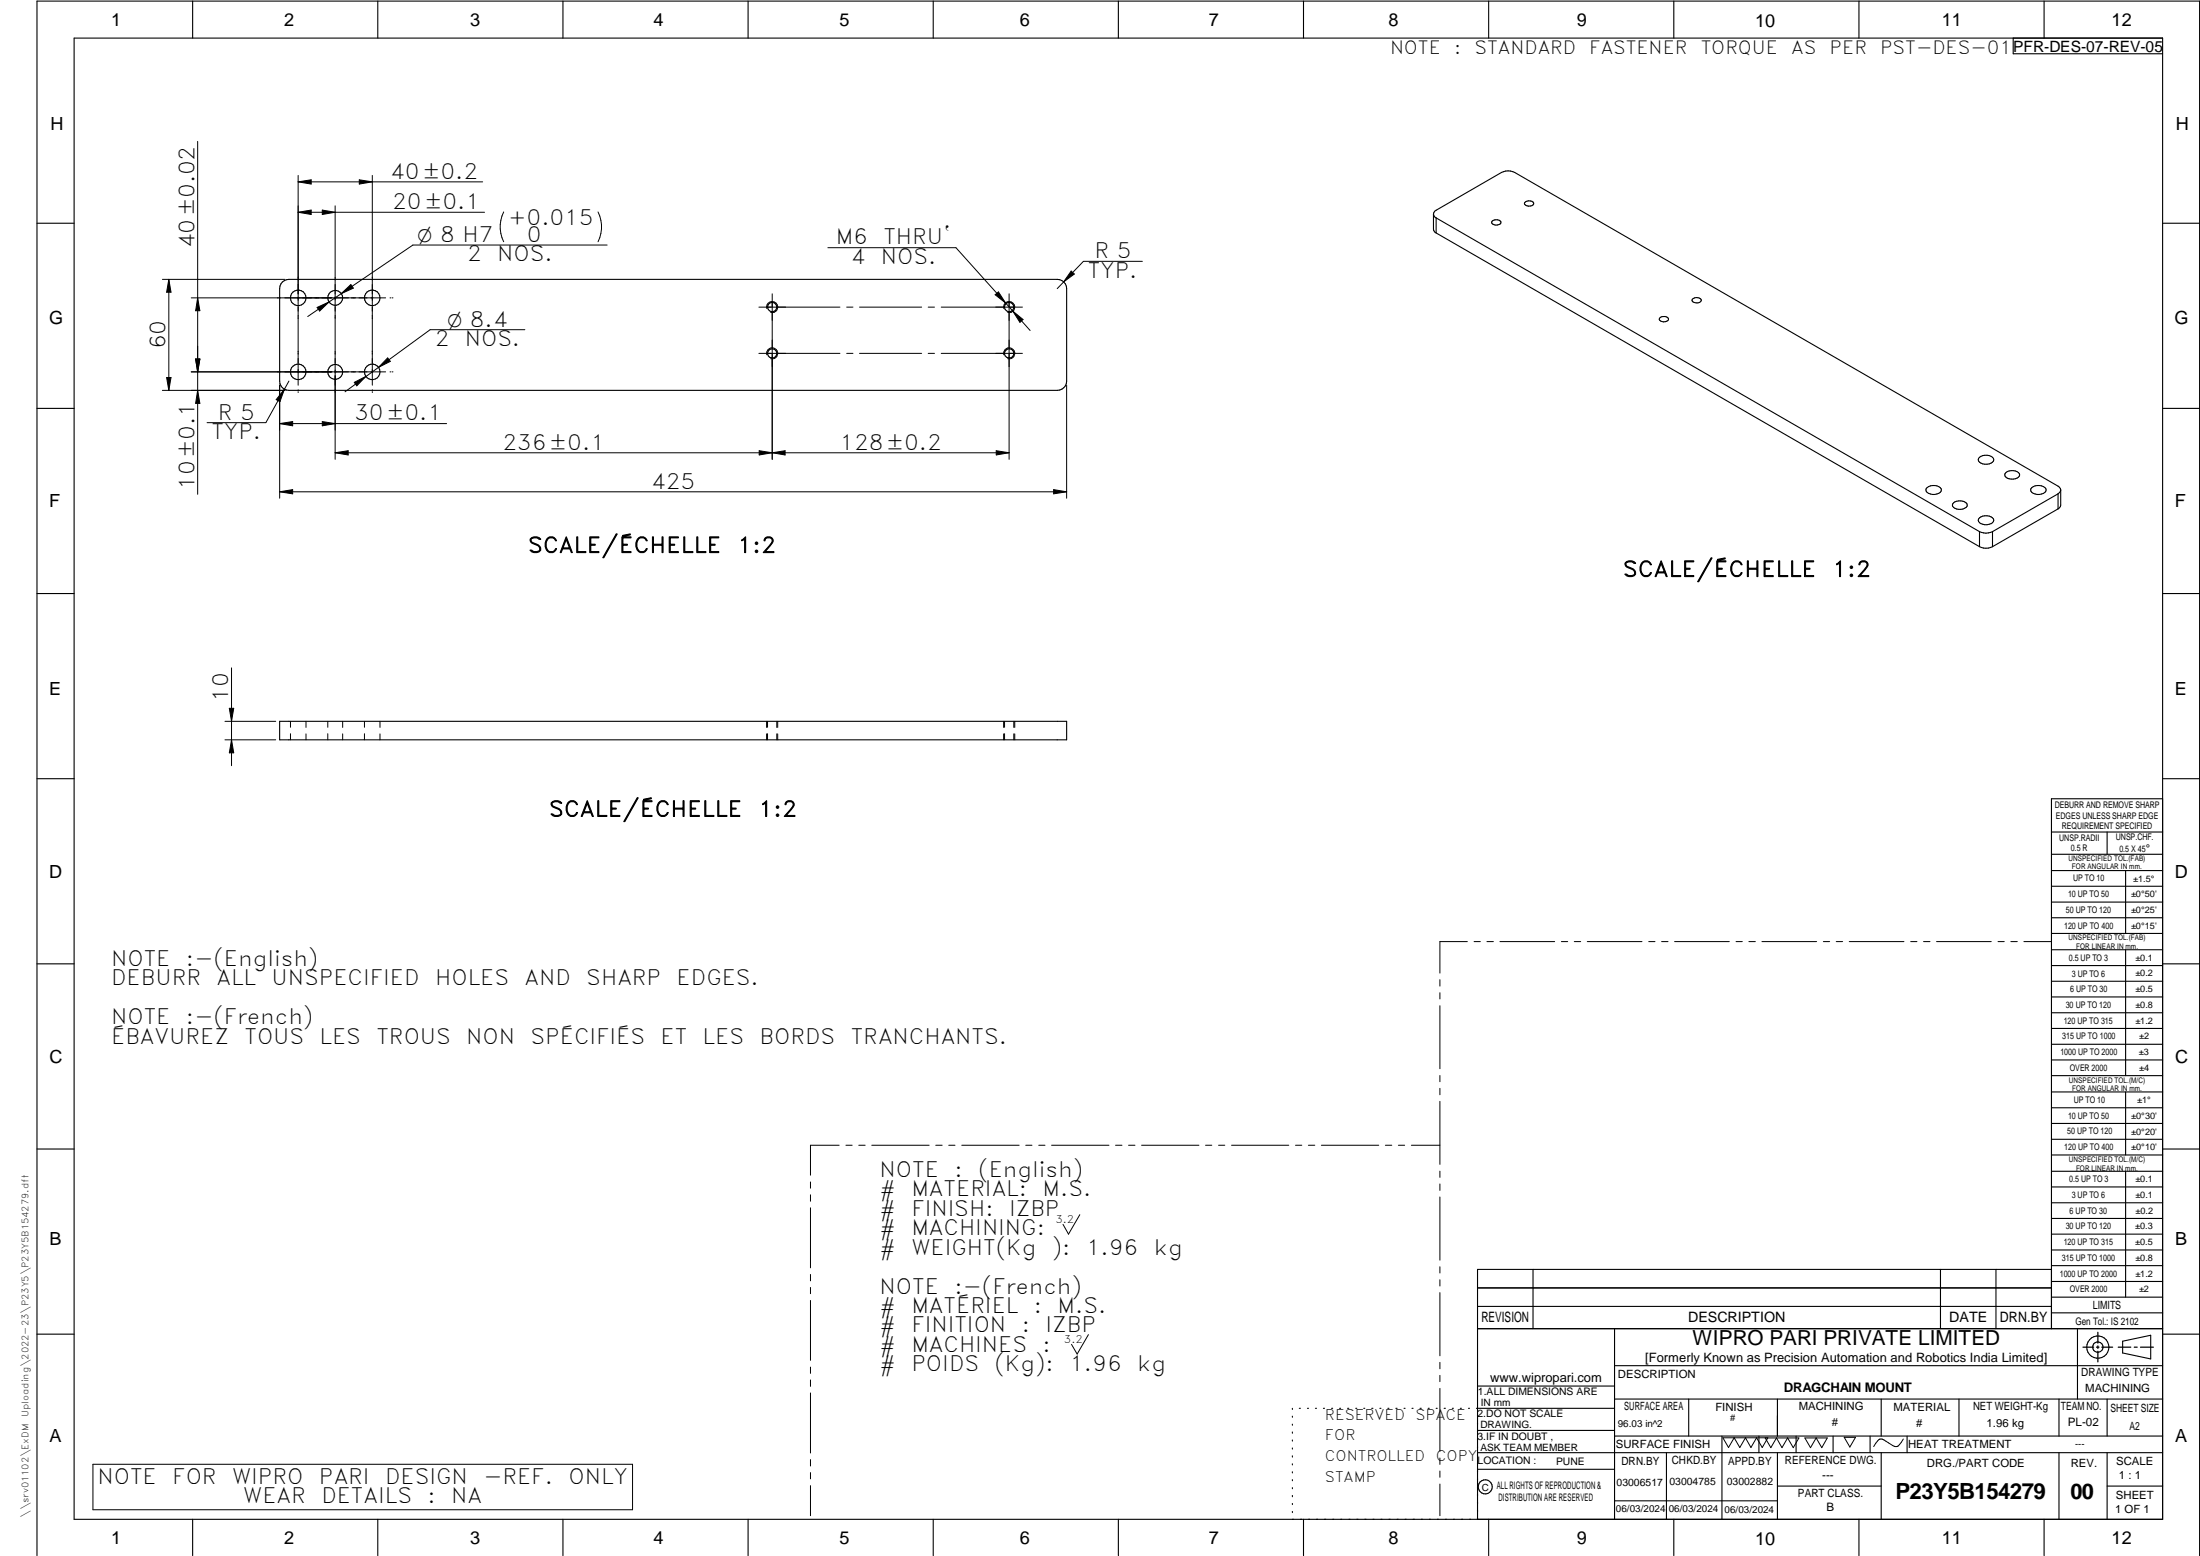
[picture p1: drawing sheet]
<svg xmlns="http://www.w3.org/2000/svg" width="594mm" height="420mm" viewBox="0 0 594 420" stroke-linecap="round" stroke-linejoin="round" font-family="sans-serif">
<g fill="none" stroke="#000" stroke-width=".3">
<path d="M20 10.3h564v400h-564zM52 .3v10M102 .3v10M152 .3v10M202 .3v10M252 .3v10M302 .3v10M352 .3v10M402 .3v10M452 .3v10M502 .3v10M543.6 10.3v4.2h40.4"/>
<path d="M552 .3v10M387.1 57.8l.3-.7 .4-.3 18.2-10.4a3.8 3.8 0 0 1 3 .2l146.7 84.7 .4 .3 .4 .7M387.1 57.8l.3 .7 .4 .3M387.1 57.8v4.1l.3 .7 .4 .3M387.8 58.8l146.7 84.8M387.8 58.8v4.1M402.9 59.8a1.43 1.43 0 0 1 2.4 .4 1.51 1.51 0 0 1-2.5-.1zM411.7 54.7l1.1-.5a1.06 1.06 0 0 1 1.3 .9 1.51 1.51 0 0 1-2.5-.2zM10 60.3h10M76.2 76.2l1.2-.7 .6-.1h207.5a2.53 2.53 0 0 1 2.5 2.5v25a2.53 2.53 0 0 1-2.5 2.5h-207.5a2.46 2.46 0 0 1-2.5-2.5v-25l.1-.6zM387.8 62.9l146.7 84.7M584 60.3h10"/>
<path d="M448.4 85.7l.4-.2a1.22 1.22 0 0 1 1.7 .8 1.51 1.51 0 0 1-2.5-.1zM457 80.8l.2-.2a1.66 1.66 0 0 1 2.2 .3 1.35 1.35 0 0 1-1.2 .9 1.35 1.35 0 0 1-1.3-.7zM10 110.3h10M584 110.3h10M520.4 131.7a2.87 2.87 0 0 1 3.8 .3 1.1 1.1 0 0 1-1.2 1.4 2.37 2.37 0 0 1-2.9-1.1zM527.6 135.8a2.77 2.77 0 0 1 3.5 .3 1.35 1.35 0 0 1-1.6 1.4h-.6a1.35 1.35 0 0 1-1.6-1.4zM534.5 139.8a2.87 2.87 0 0 1 3.8 .3 1.1 1.1 0 0 1-1.1 1.5 2.37 2.37 0 0 1-3-1.1zM534.5 123.5a2.87 2.87 0 0 1 3.8 .3 1.42 1.42 0 0 1-1.7 1.5 2.03 2.03 0 0 1-2.4-1.1zM541.7 127.6a2.77 2.77 0 0 1 3.6 .3 1.35 1.35 0 0 1-1.7 1.5h-.5a1.35 1.35 0 0 1-1.7-1.5zM548.7 131.7a2.87 2.87 0 0 1 3.7 .3 1.1 1.1 0 0 1-1.1 1.4 2.37 2.37 0 0 1-3-1.1zM555.7 137.4l-17.7 10.2M555.7 133.3l-17.7 10.3"/>
<path d="M555.7 133.3v4.1M556.5 132.3v4.1l-.1 .4-.7 .6M556.5 132.3l-.1 .4-.7 .6M534.5 143.6v4M534.5 143.6l.5 .2a3.8 3.8 0 0 0 3-.2M538 143.6v4M538 147.6a3.9 3.9 0 0 1-3.5 0M10 160.3h10M584 160.3h10M75.5 194.8h212.5v5h-212.5zM10 210.3h10M584 215.7h-30v143.1"/>
<path d="M584 210.3h10M554 224.7h30M554 230.7h30M554 235.1h30M554 239.3h30M569 224.7v6M574 235.1v17M554 243.6h30M554 247.8h30M554 252.1h30M554 256.5h30M574 256.5v33.9"/>
<path d="M10 260.3h10M554 260.7h30M554 265h30M554 269.2h30M554 273.5h30M554 277.7h30M584 260.3h10M554 282h30M554 286.2h30M554 290.4h30M554 294.9h30M554 299.1h30"/>
<path d="M574 294.9v17M10 310.3h10M554 303.4h30M554 307.6h30M554 311.9h30M554 316.3h30M574 316.3v34M584 310.3h10M554 320.5h30M554 324.8h30M554 329h30M554 333.2h30"/>
<path d="M554 337.5h30M399 358.8h185M399 352.8h155M399 347.8h155M414 342.8v16M436 358.8v51.5M524 342.8v16M539 342.8v16M554 341.8h30M554 346h30M554 350.3h30M554 354.5h30"/>
<path d="M554 342.8h-155v67.5M561 358.8v19M10 360.3h10M399 374.3h37M436 368.8h148M436 377.8h148M456 377.8v10M480 377.8v10M508 377.8v10M529 377.8v10M556 377.8v10M569 377.8v10"/>
<path d="M573.2 362.2l7.6-1.6v6.3l-7.6-1.6zM584 360.3h10M349 380.3v.3M349 382.4v.3M349 384.6v.3M349 386.7v.3M349 388.8v.3M349 391v.3M349 393.1v.3M349 395.3v.3M349 397.4v.3M349 399.5v.3"/>
<path d="M350.9 380.3h.2M353.1 380.3h.2M355.2 380.3h.3M357.4 380.3h.3M359.6 380.3h.3M361.7 380.3h.3M363.9 380.3h.3M366.1 380.3h.3M368.3 380.3h.2M370.4 380.3h.3M372.6 380.3h.3M374.8 380.3h.3"/>
<path d="M376.9 380.3h.4M379.1 380.3h.3M381.3 380.3h.3M383.4 380.3h.4M385.6 380.3h.3M387.8 380.3h.3M390 380.3h.3M392.2 380.3h.3M394.3 380.3h.3M396.5 380.3h.3M398.7 380.3h37.3M399 386.2h37"/>
<path d="M399 396.7h37M436 387.8h148M450 392.3v18M465 387.8v22.5M475 387.8v4.5M480 392.3v18M485 387.8v4.5M495 387.8v4.5M505 387.8v4.5M508 392.3v18M515 387.8v4.5M556 392.3v18"/>
<path d="M569 392.3v18M584 392.3h-185M52 410.3v9.7M102 410.3v9.7M152 410.3v9.7M202 410.3v9.7M252 410.3v9.7M302 410.3v9.7M349 401.7v.3M349 403.8v.4M349 406v.3M349 408.1v.3"/>
<path d="M352 410.3v9.7M402 410.3v9.7M436 405.3h44M452 410.3v9.7M480 401.3h28M502 410.3v9.7M552 410.3v9.7M569 401.3h15M10 420v-419.7h584v419.7"/>
<circle cx="80.5" cy="80.4" r="2.1"/>
<circle cx="90.5" cy="80.4" r="2.01"/>
<circle cx="100.5" cy="80.4" r="2.1"/>
<circle cx="208.5" cy="82.9" r="1.25"/>
<circle cx="208.5" cy="95.4" r="1.23"/>
<circle cx="272.5" cy="95.4" r="1.25"/>
<circle cx="272.5" cy="82.9" r="1.25"/>
<circle cx="80.5" cy="100.4" r="2.09"/>
<circle cx="90.5" cy="100.4" r="2.01"/>
<circle cx="100.5" cy="100.4" r="2.09"/>
<circle cx="566.5" cy="363.8" r="2.99"/>
<circle cx="566.5" cy="363.7" r="1.41"/>
<circle cx="401.1" cy="401.5" r="1.9"/>
</g>
<path d="M566.5 359.7v3M562.5 363.8h2.9M566.1 363.8h.7M566.5 363.4v.7M566.5 364.9v2.8M567.6 363.8h2.9M572 363.8h3.4M576.3 363.8h.8M578 363.8h3.5" fill="none" stroke="#000" stroke-width=".34"/>
<g fill="none" stroke="#000" stroke-width=".27">
<path d="M53.4 38.2v95.3M80.5 47.4v56.6M80.5 57.3l3.5-.6v1.2zM80.5 57.3h50.3M80.5 49.1h49.8M80.5 49.1l3.5-.5v1.1zM87 56.7l3.5 .6-3.5 .6zM90.5 55.6v68.4M97 48.6l3.5 .5-3.5 .6zM100.5 47.4v56.6M136 57.2a9 9 0 0 0 0 8.1M161.5 57.2a9 9 0 0 1 0 8.1"/>
<path d="M43.9 75.4h33.1M45.6 75.4v30M45.6 75.4l.6 3.5h-1.2zM92.2 79.3l2.5-2.5 .7 1zM164 66.2h-52.5l-28.4 19.3M208.5 79.3v44.7M223.6 66.9h34.5l13.4 14.9M268.7 79.6l.9-.8 1.9 3zM272.5 79.3v44.7M289.3 73.2l.8 .8-2.9 2.1zM308.5 70.6h-15.9l-7.1 7.3M52.8 96.9h1.2l-.6 3.5z"/>
<path d="M53.4 80.4l.6 3.5h-1.2zM85.6 83l3.3-1.5-2.6 2.5zM104.1 80.4h-52.5M104.7 96.6l.7 1-3.2 1.6zM105.3 80.4h.2M105.9 80.4h.2M141.7 89h-25.5l-23 16.8M204.9 95.4h21.9M204.9 82.9h21.9M207 95.8a1.51 1.51 0 0 1 1.4-1.9 1.51 1.51 0 0 1 1.6 1.6 1.51 1.51 0 0 1-1.9 1.4M207 83.3a1.51 1.51 0 0 1 1.4-1.9 1.51 1.51 0 0 1 1.6 1.6 1.51 1.51 0 0 1-1.9 1.4M228.6 82.9h1.7"/>
<path d="M228.6 95.4h1.7M232.1 82.9h16.8M232.1 95.4h16.8M250.6 82.9h1.7M250.6 95.4h1.7M254.2 95.4h21.9M271.1 95.8a1.49 1.49 0 0 1 1.3-1.9 1.49 1.49 0 0 1 1.6 1.6 1.49 1.49 0 0 1-1.9 1.4M271.1 83.3a1.49 1.49 0 0 1 1.8-1.8 1.49 1.49 0 0 1 .6 2.5M271.5 81.8l6.7 7.4M273.5 84l2.8 2.3-.9 .7zM273.5 84l-.4 .3-1 .1M276.1 82.9h-21.9"/>
<path d="M45 101.9h1.2l-.6 3.5zM51.6 100.4h52.5M53.4 105.4l.6 3.5h-1.2zM75.5 104v30.5M75.5 114.4l3.5-.6v1.2zM75.5 114.4h45.1M76.8 105.1l-1.2 3.4-1-.6zM77 105.4h-33.1M78 102.9l-6.2 11.2h-15.9M80.5 105.2v.3M80.5 105.7v.3M87 113.8l3.5 .6-3.5 .6z"/>
<path d="M95.7 103.3l3.1-1.7-2.5 2.6zM100.5 105.2v.3M100.5 105.7v.3M105.3 100.4h.2M105.9 100.4h.2M288 104v30.5M75.5 132.8l3.5-.6v1.1zM75.5 132.8h212.5M90.5 122.3h182M90.5 122.3l3.5-.6v1.2zM205 121.7l3.5 .6-3.5 .6zM208.5 122.3l3.5-.6v1.2z"/>
<path d="M269 121.7l3.5 .6-3.5 .6zM284.5 132.2l3.5 .6-3.5 .5zM60.7 199.8h13.8M60.7 194.8h13.8M61.9 191.3h1.2l-.6 3.5zM62.5 180.3v26.5M62.5 199.8l.6 3.5h-1.2zM78.4 194.8v1.6M78.4 198.1v1.7M82.6 194.8v1.6M82.6 198.2v1.6M88.5 194.8v1.6"/>
<path d="M88.5 198.1v1.7M92.5 194.8v1.6M92.5 198.2v1.6M98.4 194.8v1.6M98.4 198.1v1.7M102.6 194.8v1.6M102.6 198.2v1.6M207 194.8v1.6M207 198.2v1.6M207.3 194.8v1.6M207.3 198.1v1.7M209.8 194.8v1.6"/>
<path d="M209.8 198.2v1.6M210 194.8v1.6M210 198.2v1.6M271 194.8v1.6M271 198.2v1.6M271.3 194.8v1.6M271.3 198.1v1.7M273.8 194.8v1.6M273.8 198.2v1.6M274 194.8v1.6M274 198.2v1.6M396.2 254.3h-7.4v8.5"/>
<path d="M398.1 254.3h1.6M401.5 254.3h1.8M405 254.3h14.8M421.6 254.3h1.7M425.1 254.3h1.7M428.6 254.3h14.8M445.2 254.3h1.7M448.7 254.3h1.7M452.2 254.3h14.8M468.8 254.3h1.7M472.3 254.3h1.7M475.8 254.3h14.8"/>
<path d="M492.4 254.3h1.7M495.8 254.3h1.8M499.4 254.3h14.7M516 254.3h1.6M519.4 254.3h1.8M522.9 254.3h14.8M539.5 254.3h1.7M543 254.3h1.7M546.5 254.3h7.4M388.8 264.5v1.8M388.8 268.1v1.6M388.8 271.6v17"/>
<path d="M388.8 290.4v1.7M388.8 293.9v1.7M388.8 297.4v17M218.9 319.2v1.6M226.6 309.2h-7.7v8.1M228.4 309.2h1.7M231.9 309.2h1.7M235.4 309.2h15.5M252.7 309.2h1.7M256.2 309.2h1.7M259.7 309.2h15.5M277 309.2h1.7"/>
<path d="M280.5 309.2h1.7M284 309.2h15.5M301.2 309.2h1.8M304.8 309.2h1.7M308.3 309.2h15.5M325.5 309.2h1.7M329.1 309.2h1.6M332.6 309.2h15.4M349.8 309.2h1.7M353.3 309.2h1.7M356.8 309.2h15.5M374.1 309.2h1.7"/>
<path d="M377.6 309.2h1.7M381.1 309.2h7.7M388.8 316.2v1.7M388.8 319.7v1.7M218.9 322.6v1.8M218.9 326.1v16.2M291.6 328l-3.1 5.2-1.4-2.6M388.8 323.2v17.1M218.9 344.1v1.8M218.9 347.6v1.7M218.9 351.2v16.1M388.8 342.1v1.6"/>
<path d="M388.8 345.6v1.7M388.8 349v17.1M218.9 369.1v1.7M218.9 372.6v1.8M218.9 376.1v16.2M293.9 360.4l-3 5.2-1.6-2.6M388.8 367.9v1.7M388.8 371.4v1.7M388.8 374.9v17M25.1 395.4h145.7v12.3h-145.7zM218.9 394.1v1.8M218.9 397.6v1.7"/>
<path d="M388.8 393.7v1.7M388.8 397.2v1.7M465.2 388.2h12.2l-1.5 2.7-1.6-2.7-1.5 2.7-1.5-2.7-1.5 2.7-1.5-2.7-1.5 2.7zM476.7 388.3h9.1l-1.6 2.6-1.5-2.6-1.5 2.6-1.5-2.6-1.5 2.6zM487.4 388.3h6l-1.5 2.6-1.5-2.6-1.5 2.6zM498 388.1h3.1l-1.6 2.6zM514 388.6l-1.1 1.5a1.2 1.2 0 0 1-1.8 .3l-1.8-1.2a1.55 1.55 0 0 0-1.6-.6 1.55 1.55 0 0 0-1.2 1.1l-.5 .9M218.9 401.2v8.1M388.8 400.7v8.6"/>
</g>
<g fill="#000">
<path d="M80.5 57.3l3.5-.6v1.2zM80.5 49.1l3.5-.5v1.1zM87 56.7l3.5 .6-3.5 .6zM97 48.6l3.5 .5-3.5 .6zM45.6 75.4l.6 3.5h-1.2zM92.2 79.3l2.5-2.5 .7 1zM268.7 79.6l.9-.8 1.9 3zM289.3 73.2l.8 .8-2.9 2.1zM52.8 96.9h1.2l-.6 3.5zM53.4 80.4l.6 3.5h-1.2zM85.6 83l3.3-1.5-2.6 2.5zM104.7 96.6l.7 1-3.2 1.6z"/>
<path d="M273.5 84l2.8 2.3-.9 .7zM45 101.9h1.2l-.6 3.5zM53.4 105.4l.6 3.5h-1.2zM76.8 105.1l-1.2 3.4-1-.6zM75.5 114.4l3.5-.6v1.2zM87 113.8l3.5 .6-3.5 .6zM95.7 103.3l3.1-1.7-2.5 2.6zM75.5 132.8l3.5-.6v1.1zM90.5 122.3l3.5-.6v1.2zM205 121.7l3.5 .6-3.5 .6zM208.5 122.3l3.5-.6v1.2zM269 121.7l3.5 .6-3.5 .6z"/>
<path d="M284.5 132.2l3.5 .6-3.5 .5zM61.9 191.3h1.2l-.6 3.5zM62.5 199.8l.6 3.5h-1.2z"/>
</g>
<text font-size="6" x="511.8" y="404.8">P23Y5B154279</text>
<text font-size="5.9" x="559.1" y="404.7">00</text>
<g font-size="5.7">
<text x="105.4" y="48.3">40±0.2</text>
<text x="105.9" y="56.5">20±0.1</text>
<text x="137.2" y="60.7">+0.015</text>
<text x="142.2" y="65.3">0</text>
<text x="225.7" y="66">M6</text>
<text x="238.5" y="66">THRU`</text>
<text x="52.5" y="67.1" transform="rotate(-90 52.5 67.1)">40±0.02</text>
<text x="126.1" y="70.5">2</text>
<text x="134.3" y="70.5">NOS.</text>
<text x="229.7" y="71.2">4</text>
<text x="237.9" y="71.2">NOS.</text>
<text x="295.5" y="69.7">R 5</text>
<text x="293.8" y="75">TYP.</text>
<text x="44.7" y="94.4" transform="rotate(-90 44.7 94.4)">60</text>
<text x="117.4" y="93.4">2</text>
<text x="125.5" y="93.4">NOS.</text>
<text x="58.8" y="113.3">R 5</text>
<text x="95.6" y="113.5">30±0.1</text>
<text x="57.1" y="118.5">TYP.</text>
<text x="135.7" y="121.4">236±0.1</text>
<text x="226.7" y="121.4">128±0.2</text>
<text x="175.8" y="131.9">425</text>
<text x="52.5" y="132.2" transform="rotate(-90 52.5 132.2)">10±0.1</text>
<text x="142.6" y="149.2">SCALE/ÉCHELLE</text>
<text x="199.1" y="149.2">1:2</text>
<text x="438.2" y="155.7">SCALE/ÉCHELLE</text>
<text x="494.8" y="155.7">1:2</text>
<text x="61.6" y="189.5" transform="rotate(-90 61.6 189.5)">10</text>
<text x="148.2" y="220.5">SCALE/ÉCHELLE</text>
<text x="204.8" y="220.5">1:2</text>
<text x="30" y="260.8">NOTE</text>
<text x="50.2" y="260.8">:-(English)</text>
<text x="30" y="266.1">DEBURR</text>
<text x="58.5" y="266.1">ALL</text>
<text x="73.4" y="266.1">UNSPECIFIED</text>
<text x="117.5" y="266.1">HOLES</text>
<text x="141.7" y="266.1">AND</text>
<text x="158.3" y="266.1">SHARP</text>
<text x="182.7" y="266.1">EDGES.</text>
<text x="30" y="276.6">NOTE</text>
<text x="30" y="281.8">ÉBAVUREZ</text>
<text x="50.2" y="276.6">:-(French)</text>
<text x="66" y="281.8">TOUS</text>
<text x="86.3" y="281.8">LES</text>
<text x="101.6" y="281.8">TROUS</text>
<text x="125.9" y="281.8">NON</text>
<text x="143.3" y="281.8">SPÉCIFIÉS</text>
<text x="178.4" y="281.8">ET</text>
<text x="189.7" y="281.8">LES</text>
<text x="205.1" y="281.8">BORDS</text>
<text x="229.7" y="281.8">TRANCHANTS.</text>
<text x="237.5" y="317.8">NOTE</text>
<text x="257.7" y="317.8">:</text>
<text x="264.1" y="317.8">(English)</text>
<text x="237.5" y="323">#</text>
<text x="246.1" y="323">MATERIAL:</text>
<text x="281.5" y="323">M.S.</text>
<text x="237.5" y="328.3">#</text>
<text x="246.1" y="328.3">FINISH:</text>
<text x="272.5" y="328.3">IZBP</text>
<text x="237.5" y="333.5">#</text>
<text x="246.1" y="333.5">MACHINING:</text>
<text x="237.5" y="338.8">#</text>
<text x="246.1" y="338.8">WEIGHT(Kg</text>
<text x="284" y="338.8">):</text>
<text x="293.3" y="338.8">1.96</text>
<text x="311.6" y="338.8">kg</text>
<text x="237.5" y="349.3">NOTE</text>
<text x="257.7" y="349.3">:-(French)</text>
<text x="237.5" y="354.5">#</text>
<text x="237.5" y="359.8">#</text>
<text x="246.1" y="359.8">FINITION</text>
<text x="246.1" y="354.5">MATÉRIEL</text>
<text x="275.9" y="359.8">:</text>
<text x="279.2" y="354.5">:</text>
<text x="282.3" y="359.8">IZBP</text>
<text x="285.6" y="354.5">M.S.</text>
<text x="237.5" y="365">#</text>
<text x="246.1" y="365">MACHINES</text>
<text x="281.5" y="365">:</text>
<text x="237.5" y="370.3">#</text>
<text x="246.1" y="370.3">POIDS</text>
<text x="268.5" y="370.3">(Kg):</text>
<text x="288.8" y="370.3">1.96</text>
<text x="307.1" y="370.3">kg</text>
<text x="26.3" y="400.6">NOTE</text>
<text x="46.5" y="400.6">FOR</text>
<text x="62.7" y="400.6">WIPRO</text>
<text x="86.1" y="400.6">PARI</text>
<text x="104" y="400.6">DESIGN</text>
<text x="130.5" y="400.6">-REF.</text>
<text x="153.5" y="400.6">ONLY</text>
<text x="65.7" y="405.9">WEAR</text>
<text x="86.8" y="405.9">DETAILS</text>
<text x="115.4" y="405.9">:</text>
<text x="121.8" y="405.9">NA</text>
</g>
<text font-size="5.6" x="457" y="363.2">WIPRO PARI PRIVATE LIMITED</text>
<g font-size="5.4">
<text x="112.7" y="65.3">O 8 H7</text>
<text x="120.8" y="88.2">O 8.4</text>
</g>
<g font-size="4.9">
<text x="30" y="6.9">1</text>
<text x="76.7" y="6.9">2</text>
<text x="127" y="6.9">3</text>
<text x="176.5" y="6.9">4</text>
<text x="226.7" y="6.9">5</text>
<text x="275.4" y="6.9">6</text>
<text x="326.4" y="6.9">7</text>
<text x="375" y="6.9">8</text>
<text x="425.8" y="6.9">9</text>
<text x="473.9" y="7.3">10</text>
<text x="524.3" y="6.9">11</text>
<text x="570.2" y="6.9">12</text>
<text x="375.4" y="14.5">NOTE</text>
<text x="392.7" y="14.5">:</text>
<text x="398.2" y="14.5">STANDARD</text>
<text x="429.2" y="14.5">FASTENER</text>
<text x="459.2" y="14.5">TORQUE</text>
<text x="483.7" y="14.5">AS</text>
<text x="494.1" y="14.5">PER</text>
<text x="507.7" y="14.5">PST-DES-01</text>
<text x="13.6" y="35.1">H</text>
<text x="587.6" y="35.1">H</text>
<text x="13.2" y="87.5">G</text>
<text x="587.2" y="87.5">G</text>
<text x="13.2" y="137">F</text>
<text x="587.2" y="137">F</text>
<text x="13.2" y="187.6">E</text>
<text x="587.2" y="187.6">E</text>
<text x="13.2" y="237">D</text>
<text x="587.2" y="237">D</text>
<text x="13.4" y="287.1">C</text>
<text x="587.4" y="287.1">C</text>
<text x="13.4" y="336.2">B</text>
<text x="587.4" y="336.2">B</text>
<text x="13.4" y="389.3">A</text>
<text x="587.4" y="389.3">A</text>
<text x="30" y="416.9">1</text>
<text x="76.7" y="416.9">2</text>
<text x="127" y="416.9">3</text>
<text x="176.5" y="416.9">4</text>
<text x="226.7" y="416.9">5</text>
<text x="275.4" y="416.9">6</text>
<text x="326.4" y="416.9">7</text>
<text x="375" y="416.9">8</text>
<text x="425.8" y="416.9">9</text>
<text x="473.9" y="417.3">10</text>
<text x="524.3" y="416.9">11</text>
<text x="570.2" y="416.9">12</text>
</g>
<text font-size="4.2" x="543.6" y="14">PFR-DES-07-REV-05</text>
<g font-size="3.9">
<text x="400" y="357.1">REVISION</text>
<text x="455.9" y="357.1">DESCRIPTION</text>
<text x="526.4" y="357.1">DATE</text>
<text x="540" y="357.1">DRN.BY</text>
<text x="357.8" y="383.3">RESERVED</text>
<text x="382.3" y="383.3">SPACE</text>
<text x="357.8" y="388.9">FOR</text>
<text x="357.8" y="394.5">CONTROLLED</text>
<text x="387.8" y="394.5">COPY</text>
<text x="357.8" y="400">STAMP</text>
</g>
<text font-size="3.6" x="481.7" y="375.8">DRAGCHAIN MOUNT</text>
<g font-size="3.5">
<text x="444.3" y="367.7">[Formerly Known as Precision Automation and Robotics India Limited]</text>
<text x="402.4" y="373.3">www.wipropari.com</text>
</g>
<g font-size="3.1">
<text x="565.1" y="353.5">LIMITS</text>
<text x="562" y="371.7">DRAWING TYPE</text>
<text x="436.9" y="372.1">DESCRIPTION</text>
<text x="563.1" y="375.9">MACHINING</text>
<text x="438.6" y="380.8">SURFACE AREA</text>
<text x="463.2" y="380.9">FINISH</text>
<text x="485.7" y="380.8">MACHINING</text>
<text x="511.3" y="380.9">MATERIAL</text>
<text x="532.8" y="380.7">NET WEIGHT-Kg</text>
<text x="556.5" y="380.7">TEAM NO.</text>
<text x="569.9" y="381.2">SHEET SIZE</text>
<text x="494.6" y="385.1">#</text>
<text x="517.4" y="385.3">#</text>
<text x="536.4" y="385.3">1.96 kg</text>
<text x="558.4" y="385.1">PL-02</text>
<text x="575" y="386.1">A2</text>
<text x="436.3" y="391">SURFACE FINISH</text>
<text x="437.8" y="395.5">DRN.BY</text>
<text x="451.4" y="395.4">CHKD.BY</text>
<text x="466.6" y="395.5">APPD.BY</text>
<text x="482" y="395.4">REFERENCE DWG.</text>
<text x="515.3" y="391.1">HEAT TREATMENT</text>
<text x="571.4" y="395.6">SCALE</text>
<text x="492.1" y="399.4">---</text>
<text x="520.4" y="396.2">DRG./PART CODE</text>
<text x="559.2" y="396.1">REV.</text>
<text x="572.2" y="399.5">1 : 1</text>
<text x="485.5" y="404.3">PART CLASS.</text>
<text x="493.2" y="407.9">B</text>
<text x="571.4" y="404.7">SHEET</text>
<text x="571.2" y="408.4">1 OF 1</text>
</g>
<text font-size="3" x="579.5" y="230.1">°</text>
<g font-size="2.8">
<text x="285" y="330.2">3.2</text>
<text x="560.4" y="357.7">Gen Tol.: IS 2102</text>
<text x="287.3" y="362.6">3.2</text>
<text x="399.1" y="376.6">1.ALL DIMENSIONS ARE</text>
<text x="399" y="382.7">2.DO NOT SCALE</text>
<text x="399" y="388.7">3.IF IN DOUBT ,</text>
<text x="399" y="395.4">LOCATION :</text>
<text x="420.2" y="395.6">PUNE</text>
<text x="404.2" y="402">ALL RIGHTS OF REPRODUCTION &amp;</text>
<text x="436.5" y="401.2">03006517</text>
<text x="450.8" y="400.9">03004785</text>
<text x="466.3" y="401">03002882</text>
<text x="404.7" y="405.4">DISTRIBUTION ARE RESERVED</text>
</g>
<g font-size="2.7">
<text x="399.9" y="379.7">IN mm</text>
<text x="399.7" y="385.7">DRAWING.</text>
<text x="436.9" y="385.4">96.03 in^2</text>
<text x="399.7" y="391.8">ASK TEAM MEMBER</text>
<text x="400.1" y="402.5">C</text>
<text x="436.4" y="408.3">06/03/2024</text>
<text x="450.6" y="408.4">06/03/2024</text>
<text x="465.7" y="408.5">06/03/2024</text>
</g>
<g font-size="2.5">
<text x="554.9" y="218.3">DEBURR AND REMOVE SHARP</text>
<text x="555.2" y="221">EDGES UNLESS SHARP EDGE</text>
<text x="556.1" y="227.1">UNSP.RADII</text>
<text x="556.8" y="223.8">REQUIREMENT SPECIFIED</text>
<text x="571.4" y="226.9">UNSP.CHF.</text>
<text x="559.2" y="229.9">0.5 R</text>
<text x="572.3" y="230.1">0.5 X 45</text>
<text x="559.8" y="238">UP TO 10</text>
<text x="576.1" y="238.1">±1.5°</text>
<text x="558.5" y="242.2">10 UP TO 50</text>
<text x="575.5" y="242.3">±0°50'</text>
<text x="557.4" y="250.7">120 UP TO 400</text>
<text x="557.9" y="246.5">50 UP TO 120</text>
<text x="575.5" y="250.7">±0°15'</text>
<text x="575.5" y="246.5">±0°25'</text>
<text x="558.7" y="259.4">0.5 UP TO 3</text>
<text x="559.5" y="263.7">3 UP TO 6</text>
<text x="576.6" y="263.6">±0.2</text>
<text x="576.6" y="259.4">±0.1</text>
<text x="559" y="267.9">6 UP TO 30</text>
<text x="576.6" y="267.9">±0.5</text>
<text x="557.8" y="272.2">30 UP TO 120</text>
<text x="576.6" y="272.2">±0.8</text>
<text x="556.9" y="280.7">315 UP TO 1000</text>
<text x="557.3" y="276.4">120 UP TO 315</text>
<text x="576.6" y="276.4">±1.2</text>
<text x="577.7" y="280.7">±2</text>
<text x="556.4" y="284.9">1000 UP TO 2000</text>
<text x="577.6" y="284.9">±3</text>
<text x="558.9" y="289.2">OVER 2000</text>
<text x="577.7" y="289.3">±4</text>
<text x="560" y="297.9">UP TO 10</text>
<text x="577.1" y="297.9">±1°</text>
<text x="558.5" y="302.1">10 UP TO 50</text>
<text x="575.5" y="302.1">±0°30'</text>
<text x="557.4" y="310.6">120 UP TO 400</text>
<text x="558.2" y="306.3">50 UP TO 120</text>
<text x="575.5" y="310.6">±0°10'</text>
<text x="575.5" y="306.4">±0°20'</text>
<text x="558.8" y="319.2">0.5 UP TO 3</text>
<text x="559.4" y="323.4">3 UP TO 6</text>
<text x="576.6" y="319.2">±0.1</text>
<text x="576.6" y="323.5">±0.1</text>
<text x="558.9" y="327.7">6 UP TO 30</text>
<text x="576.7" y="327.7">±0.2</text>
<text x="557.8" y="332">30 UP TO 120</text>
<text x="576.6" y="332">±0.3</text>
<text x="556.8" y="340.5">315 UP TO 1000</text>
<text x="557.3" y="336.3">120 UP TO 315</text>
<text x="576.6" y="336.3">±0.5</text>
<text x="576.6" y="340.5">±0.8</text>
<text x="556.2" y="344.7">1000 UP TO 2000</text>
<text x="576.6" y="344.7">±1.2</text>
<text x="558.9" y="349">OVER 2000</text>
<text x="577.6" y="349">±2</text>
<text x="467.2" y="383.8">#</text>
<text x="560.4" y="390.7">---</text>
</g>
<g font-size="2.4">
<text x="7.7" y="382.7" transform="rotate(-90 7.7 382.7)">Uploading\2022-23\P23Y5\P23Y5B154279.dft</text>
<text x="7.7" y="409.8" transform="rotate(-90 7.7 409.8)">\\srv01102\ExDM</text>
</g>
<g font-size="2.1">
<text x="558.5" y="232.4">UNSPECIFIED TOL.(FAB)</text>
<text x="559.5" y="234.7">FOR ANGULAR IN mm.</text>
<text x="558.6" y="253.9">UNSPECIFIED TOL.(FAB)</text>
<text x="560.7" y="256.3">FOR LINEAR IN mm.</text>
<text x="558.7" y="292.3">UNSPECIFIED TOL.(M/C)</text>
<text x="559.6" y="294.7">FOR ANGULAR IN mm.</text>
<text x="558.7" y="313.7">UNSPECIFIED TOL.(M/C)</text>
<text x="560.6" y="316.1">FOR LINEAR IN mm.</text>
</g>
</svg>
